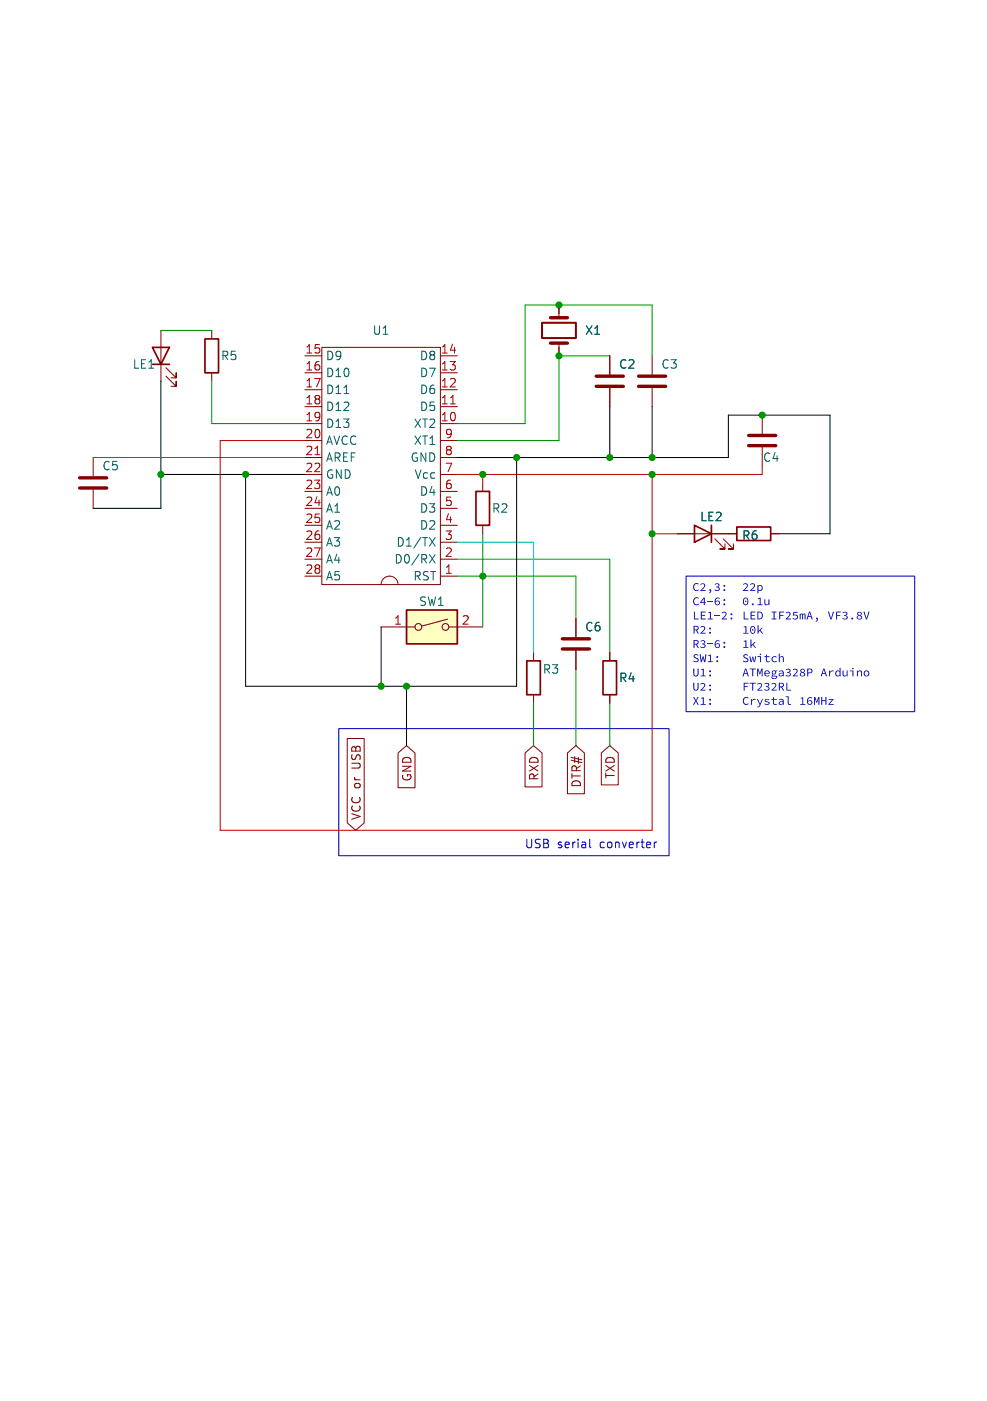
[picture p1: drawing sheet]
<svg xmlns="http://www.w3.org/2000/svg" width="148mm" height="210mm" viewBox="0 0 148 210" stroke-linecap="round" stroke-linejoin="round" font-family="sans-serif">
<path d="M81.3 48.4h5.1v2.3h-5.1z" fill="none" stroke="#840000" stroke-width=".3"/>
<g fill="none" stroke="#840000" stroke-width=".15">
<path d="M24.1 49.5v7.7M24.9 56.4l1.5 1.5v-.7v.7h-.7M24.9 55.1l1.5 1.5v-.7v.7h-.7M31.7 49.5v1.3M31.7 55.9v1.3M45.7 58.4h2.6M45.7 55.9h2.6M45.7 53.3h2.6M48.3 52.1h17.7v35.5h-17.7zM66 58.4h2.6M66 55.9h2.6M66 53.3h2.6"/>
<path d="M83.8 45.7v1.9M83.8 51.4v1.9M45.7 63.5h2.6M45.7 61h2.6M45.7 66h2.6M45.7 68.6h2.6M45.7 71.1h2.6M45.7 73.7h2.6M45.7 76.2h2.6M45.7 78.7h2.6M66 63.5h2.6M66 61h2.6"/>
<path d="M66 66h2.6M66 68.6h2.6M66 71.1h2.6M66 73.7h2.6M66 76.2h2.6M66 78.7h2.6M114.3 62.2v2.8M114.3 67.1v2.8M45.7 86.4h2.6M45.7 83.8h2.6M45.7 81.3h2.6M57.1 87.6a1.27 1.27 0 0 1 1.3-1.2 1.27 1.27 0 0 1 1.3 1.2"/>
<path d="M66 86.4h2.6M66 83.8h2.6M66 81.3h2.6M109.2 80h1.3M115.6 80h1.2"/>
</g>
<path d="M82.5 47.6h2.6M82.5 51.4h2.6M112.3 66.8h4M112.3 65.3h4" fill="none" stroke="#840000" stroke-width=".51"/>
<path d="M22.9 52.1h2.5l-1.3 2.5zM22.9 54.6h2.5M30.7 50.8h2.1v5.1h-2.1zM110.5 79h5.1v2h-5.1z" fill="none" stroke="#840000" stroke-width=".25"/>
<path d="M47.2 68.2h.8M67.6 60.5h.7" fill="none" stroke="#a90000" stroke-width=".15"/>
<path d="M51.6 59h.7M64.4 83.1l.9 1.3M64.4 80.6l.9 1.3M65.3 83.1l-.9 1.3M65.3 80.6l-.9 1.3" fill="none" stroke="#006464" stroke-width=".15"/>
<path d="M61 91.4h7.6v5.1h-7.6z" fill="#ffffc2"/>
<g fill="none" stroke="#840000" stroke-width=".15">
<path d="M91.4 53.3v2.8M91.4 58.2v2.8M97.8 53.3v2.8M97.8 58.2v2.8M14 68.6v2.8M14 73.4v2.8M72.4 72.4v1.3M72.4 78.7v1.3M57.1 94h5.1M67.1 92.8l-3.9 1.1M67.3 94h5.1M80 97.8v1.3"/>
<path d="M86.4 92.7v2.8M86.4 97.5v2.8M91.4 97.8v1.3M101.6 80h7.6M107.2 80.8l1.5 1.5h-.8h.8v-.8M108.5 80.8l1.5 1.5h-.8h.8v-.8M52.1 110.7h2.5v12.6l-1.3 1.2-1.2-1.2zM59.7 112.9l1.3-1.1 1.2 1.1v5.2h-2.5zM78.7 112.9l1.3-1.1 1.3 1.1v5.1h-2.6zM80 104.1v1.3M85.1 112.9l1.3-1.1 1.2 1.1v6.1h-2.5zM90.2 112.9l1.2-1.1 1.3 1.1v4.8h-2.5z"/>
<path d="M91.4 104.1v1.3"/>
<circle cx="62.7" cy="94" r=".51"/>
<circle cx="66.8" cy="94" r=".51"/>
</g>
<path d="M71.4 73.7h2v5h-2zM104.1 78.7l2.6 1.3-2.6 1.3zM106.7 78.7v2.6M61 91.4h7.6v5.1h-7.6zM79 99.1h2v5h-2zM90.4 99.1h2.1v5h-2.1z" fill="none" stroke="#840000" stroke-width=".25"/>
<path d="M89.4 57.9h4.1M89.4 56.4h4.1M95.8 57.9h4M95.8 56.4h4M11.9 73.2h4.1M11.9 71.6h4.1M84.3 97.3h4.1M84.3 95.8h4.1" fill="none" stroke="#840000" stroke-width=".51"/>
<path d="M102.9 86.4h34.3v20.3h-34.3zM88.4 125.8v1.1l.2 .2M98.1 126.2v.9M98.5 126.2l-.3 .1-.1 .2" fill="none" stroke="#0000c2" stroke-width=".15"/>
<g fill="#0000c2">
<path d="M104.1 87.5l.4-.1 .3 .1-.1 .1a.44 .44 0 0 0-.6 .3 .44 .44 0 0 0 .4 .6l.2-.2a.22 .22 0 0 1-.1 .3 .22 .22 0 0 1-.2 0 .65 .65 0 0 1-.3-1.1z"/>
<path d="M105 87.6a.42 .42 0 0 1 .7 0 .42 .42 0 0 1-.2 .6l-.3 .3h.6v.1h-.8l.4-.5a.29 .29 0 0 0 .2-.5 .29 .29 0 0 0-.5 .1z"/>
<path d="M106.4 88.4a.27 .27 0 0 1 .3 .2 .27 .27 0 0 1-.2 .3l-.2 .1v-.1l.2-.3-.1-.1z"/>
<path d="M107.2 87.6a.36 .36 0 0 1 .5-.2 .36 .36 0 0 1 .1 .5l-.1 .1a.35 .35 0 0 1 .2 .5 .35 .35 0 0 1-.5 .1l-.3-.2 .1-.1a.27 .27 0 0 0 .4 .2 .27 .27 0 0 0 .1-.4l-.3-.1v-.1a.24 .24 0 0 0 .3 0 .24 .24 0 0 0-.1-.4 .24 .24 0 0 0-.3 .1z"/>
<path d="M111.4 87.6a.42 .42 0 0 1 .7 0 .42 .42 0 0 1-.2 .6l-.3 .3h.6v.1h-.8l.4-.5a.29 .29 0 0 0 .2-.5 .29 .29 0 0 0-.5 .1z"/>
<path d="M112.5 87.6a.42 .42 0 0 1 .7 0 .42 .42 0 0 1-.2 .6l-.3 .3h.6v.1h-.8l.4-.5a.29 .29 0 0 0 .1-.5 .29 .29 0 0 0-.4 .1z"/>
<path d="M113.6 87.7h.1v.1a.42 .42 0 0 1 .6 .1 .42 .42 0 0 1 0 .5 .42 .42 0 0 1-.6 .1v.4h-.1v-.5h.1a.3 .3 0 0 0 .4 0 .3 .3 0 0 0 0-.4 .3 .3 0 0 0-.4-.1v.5h-.1z"/>
<path d="M104.1 89.7l.4-.2 .3 .2-.1 .1a.44 .44 0 0 0-.6 .3 .44 .44 0 0 0 .4 .5l.2-.1a.22 .22 0 0 1-.1 .2 .22 .22 0 0 1-.2 0 .65 .65 0 0 1-.3-1z"/>
<path d="M105.5 89.6h.2v.7h.2v.1h-.2v.3h-.2v-.3h-.5v-.1h.5l.1-.6-.5 .6h-.1z"/>
<path d="M106.1 90.1h.8v.1h-.8z"/>
<path d="M107.3 89.7l.3-.1 .3 .1v.1l-.3-.1-.2 .1-.1 .4a.38 .38 0 0 1 .6 0 .38 .38 0 0 1-.2 .6 .38 .38 0 0 1-.5-.3v-.2h.1a.27 .27 0 0 0 .2 .4 .27 .27 0 0 0 .3-.3 .27 .27 0 0 0-.3-.3l-.2 .1a.18 .18 0 0 1-.2-.1 .18 .18 0 0 1 .1-.2z"/>
<path d="M111.6 89.6a.5 .5 0 0 1 .6 .2 .5 .5 0 0 1 0 .6 .41 .41 0 0 1-.5 .3 .41 .41 0 0 1-.3-.5h.1a.31 .31 0 0 0 .3 .4 .31 .31 0 0 0 .3-.4 .31 .31 0 0 0-.3-.5 .31 .31 0 0 0-.3 .5h-.1v-.2z"/>
<path d="M113.7 89.7l.4-.1v1h.3v.1h-.8v-.1h.3v-.8h-.2z"/>
<path d="M114.6 89.8h.2v.6a.24 .24 0 0 0 .2 .2 .24 .24 0 0 0 .2-.2v-.6h.2v.9h-.1l-.1-.1-.2 .1a.29 .29 0 0 1-.4-.3z"/>
<path d="M104.1 91.7h.1v1h.6v.1h-.7z"/>
<path d="M105.1 91.7h.7v.1h-.6v.4h.5v.1h-.5v.4h.6v.1h-.7z"/>
<path d="M106.2 91.8l.4-.1v1h.3v.1h-.8v-.1h.4v-.8h-.3z"/>
<path d="M107.2 92.2h.7v.1h-.7z"/>
<path d="M108.2 91.9a.42 .42 0 0 1 .7-.1 .42 .42 0 0 1-.2 .7l-.3 .2h.6v.1h-.8l.4-.4a.29 .29 0 0 0 .2-.5 .29 .29 0 0 0-.5 .1z"/>
<path d="M111.5 91.7h.2v1h.5v.1h-.7z"/>
<path d="M112.6 91.7h.7v.1h-.6v.4h.5v.1h-.5v.4h.6v.1h-.7z"/>
<path d="M113.6 91.7h.3a.59 .59 0 0 1 .5 .6 .59 .59 0 0 1-.5 .5h-.3v-1h.1v.9a.49 .49 0 0 0 .5-.5 .49 .49 0 0 0-.6-.4z"/>
<path d="M115.7 91.7h.7v.1h-.2v.9h.2v.1h-.7v-.1h.3v-.9h-.3z"/>
<path d="M116.8 91.7h.8v.1h-.6v.4h.5v.1h-.5v.5h-.2z"/>
<path d="M117.8 91.9a.42 .42 0 0 1 .7-.1 .42 .42 0 0 1-.2 .7l-.3 .2h.6v.1h-.8l.4-.4a.29 .29 0 0 0 .2-.5 .29 .29 0 0 0-.5 .1z"/>
<path d="M119 91.7h.6v.1h-.5v.4a.41 .41 0 0 1 .5 .1 .41 .41 0 0 1-.1 .6 .41 .41 0 0 1-.5-.1l-.2-.1 .1-.1a.28 .28 0 0 0 .5 .1 .28 .28 0 0 0-.2-.5l-.3 .1z"/>
<path d="M119.9 92h.1v.1a.19 .19 0 0 1 .2-.1 .19 .19 0 0 1 .2 .1 .21 .21 0 0 1 .3-.1 .21 .21 0 0 1 .1 .2v.6h-.1v-.6l-.1-.1-.2 .1v.6h-.1l-.1-.7-.1 .1v.6h-.2z"/>
<path d="M121.3 91.7h.2l.4 1.1h-.2l-.1-.3h-.4l-.1 .3h-.2l.2-.4h.5l-.2-.6-.2 .6h-.1z"/>
<path d="M122.4 92.6a.27 .27 0 0 1 .3 .2 .27 .27 0 0 1-.2 .4h-.2v-.1l.2-.2-.1-.1z"/>
<path d="M124.1 91.7h.2l.3 1 .3-1h.2l-.4 1.1h-.2z"/>
<path d="M125.4 91.7h.7v.1h-.6v.4h.5v.1h-.5v.5h-.1z"/>
<path d="M126.3 91.8a.36 .36 0 0 1 .5-.1 .36 .36 0 0 1 .2 .5h-.2a.35 .35 0 0 1 .3 .5 .35 .35 0 0 1-.6 .1l-.2-.1 .1-.1a.27 .27 0 0 0 .4 .2 .27 .27 0 0 0 .1-.4l-.3-.1v-.1a.24 .24 0 0 0 .3-.1 .24 .24 0 0 0-.1-.3 .24 .24 0 0 0-.3 .1z"/>
<path d="M128.6 91.8a.33 .33 0 0 1 .5 0 .33 .33 0 0 1 0 .5 .35 .35 0 0 1 .1 .5 .35 .35 0 0 1-.6 0l-.1-.2 .1-.1a.27 .27 0 0 0 .3 .3 .27 .27 0 0 0 .2-.3 .27 .27 0 0 0-.4-.1l-.1 .1h-.1l.2-.2-.2-.3h.2a.22 .22 0 0 0 .3 .2 .22 .22 0 0 0 0-.4 .22 .22 0 0 0-.3 .1l-.2 .1z"/>
<path d="M129.5 91.7h.1l.3 1 .3-1h.2l-.4 1.1h-.2z"/>
<path d="M104 93.8h.4a.34 .34 0 0 1 .4 .3 .34 .34 0 0 1-.3 .4l.3 .5h-.2l-.2-.5h-.3v.5h-.1v-1.1h.1v.5h.2a.23 .23 0 0 0 .3-.3 .23 .23 0 0 0-.3-.2h-.3z"/>
<path d="M105 94a.42 .42 0 0 1 .7 0 .42 .42 0 0 1-.2 .6l-.3 .3h.6v.1h-.8l.4-.5a.29 .29 0 0 0 .2-.5 .29 .29 0 0 0-.5 .1z"/>
<path d="M111.5 93.9h.4v1h.3v.1h-.7v-.1h.3v-.9h-.3z"/>
<path d="M112.6 93.9a.5 .5 0 0 1 .6 .1 .5 .5 0 0 1 .1 .7 .41 .41 0 0 1-.6 .3 .41 .41 0 0 1-.2-.6h.1a.31 .31 0 0 0 .3 .5 .31 .31 0 0 0 .3-.5 .31 .31 0 0 0-.3-.5 .31 .31 0 0 0-.3 .5h-.1v-.1z"/>
<path d="M113.6 93.7h.1v.9l.5-.5h.2l-.4 .4 .4 .5h-.1l-.3-.5-.3 .2v.3h-.1z"/>
<path d="M104 95.9h.4a.34 .34 0 0 1 .4 .3 .34 .34 0 0 1-.3 .4l.3 .5h-.2l-.2-.5h-.3v.5h-.1v-1h.1v.4h.2a.23 .23 0 0 0 .3-.2 .23 .23 0 0 0-.3-.2h-.3z"/>
<path d="M105 96.1a.36 .36 0 0 1 .5-.1 .36 .36 0 0 1 .1 .5h-.1a.35 .35 0 0 1 .3 .5 .35 .35 0 0 1-.6 .1l-.2-.1 .1-.1a.27 .27 0 0 0 .3 .1 .27 .27 0 0 0 .1-.4h-.3v-.1a.24 .24 0 0 0 .4-.1 .24 .24 0 0 0-.1-.3 .24 .24 0 0 0-.3 .1z"/>
<path d="M107.3 96.1l.3-.1 .3 .1v.1l-.3-.1-.2 .1-.1 .4a.38 .38 0 0 1 .6 0 .38 .38 0 0 1-.2 .6 .38 .38 0 0 1-.5-.3v-.2h.1a.27 .27 0 0 0 .2 .4 .27 .27 0 0 0 .3-.3 .27 .27 0 0 0-.3-.3l-.2 .1a.18 .18 0 0 1-.2-.1 .18 .18 0 0 1 .1-.2z"/>
<path d="M111.5 96.1l.4-.1v1h.3v.1h-.7v-.1h.3v-.8h-.3z"/>
<path d="M112.5 95.8h.2v.9l.5-.5h.1l-.3 .4 .4 .5h-.2l-.3-.4-.2 .2v.2h-.2z"/>
<path d="M104.1 98.1h.3l.3 .1v.1l-.2-.1a.2 .2 0 0 0-.3 .1 .2 .2 0 0 0 .2 .3h.1a.37 .37 0 0 1 .2 .6 .37 .37 0 0 1-.6 0l-.2-.1 .1-.1 .3 .1a.21 .21 0 0 0 .3-.1 .21 .21 0 0 0-.2-.3l-.2-.1a.29 .29 0 0 1-.1-.5z"/>
<path d="M104.9 98.1h.2l.1 1 .2-.7h.1l.2 .7 .1-1h.1l-.1 1.2h-.2l-.2-.7-.1 .7h-.2z"/>
<path d="M106.2 98.2l.4-.1v1h.3v.2h-.8v-.2h.4v-.8h-.3z"/>
<path d="M111.6 98.1h.3l.3 .1-.1 .1-.1-.1a.21 .21 0 0 0-.4 .1 .2 .2 0 0 0 .2 .3h.2a.37 .37 0 0 1 .2 .6 .37 .37 0 0 1-.6 0l-.2-.1 .1-.1 .3 .1a.21 .21 0 0 0 .3-.1 .21 .21 0 0 0-.2-.3l-.3-.1a.29 .29 0 0 1 0-.5z"/>
<path d="M112.4 98.4h.1l.2 .7 .1-.7h.2l.1 .7 .2-.7h.1l-.2 .9h-.2l-.1-.7-.2 .7h-.1z"/>
<path d="M113.6 98.4h.5v.9h-.1v-.8h-.4z"/>
<path d="M114.9 98.1h.1v.3h.4v.1h-.4v.4a.26 .26 0 0 0 .1 .2 .26 .26 0 0 0 .3 0l.1 .1-.3 .1a.32 .32 0 0 1-.4-.4v-.4h-.2v-.1h.3z"/>
<path d="M115.8 98.5l.4-.1 .3 .1-.1 .1a.34 .34 0 0 0-.5 0 .34 .34 0 0 0 .1 .5 .34 .34 0 0 0 .4-.1l.1 .1a.47 .47 0 0 1-.7 .1 .47 .47 0 0 1 0-.7z"/>
<path d="M116.8 98h.1v.5l.3-.1a.29 .29 0 0 1 .3 .3v.6h-.1v-.6a.24 .24 0 0 0-.2-.2 .24 .24 0 0 0-.3 .1v.7h-.1z"/>
<path d="M104 100.2h.1v.7a.26 .26 0 0 0 .3 .4 .26 .26 0 0 0 .2-.4v-.7h.1v.7a.4 .4 0 0 1-.3 .5 .4 .4 0 0 1-.4-.5z"/>
<path d="M105.1 100.3h.4v1h.3v.1h-.7v-.1h.3v-.9h-.3z"/>
<path d="M111.7 100.2h.2l.4 1.2h-.2l-.1-.4h-.4l-.1 .4h-.2l.2-.5h.5l-.2-.6-.2 .6h-.1z"/>
<path d="M112.4 100.2h.9v.1h-.3v1.1h-.2v-1.1h-.4z"/>
<path d="M113.5 100.2h.2l.2 .7 .3-.7h.2v1.2h-.2v-1l-.2 .7h-.1l-.2-.7v1h-.2z"/>
<path d="M114.8 100.6a.41 .41 0 0 1 .4-.1 .41 .41 0 0 1 .2 .5h-.7l.2 .2h.4l.1 .1a.48 .48 0 0 1-.5 .1 .48 .48 0 0 1-.3-.5h.7a.28 .28 0 0 0-.3-.3 .28 .28 0 0 0-.2 .3h-.2z"/>
<path d="M115.8 100.6l.7-.1v.1h-.2a.35 .35 0 0 1 0 .4 .35 .35 0 0 1-.4 .1v.2h.4a.27 .27 0 0 1 .2 .3 .27 .27 0 0 1-.3 .2l-.4-.1-.1-.2 .4 .2a.17 .17 0 0 0 .2-.1 .17 .17 0 0 0 0-.2h-.4l-.2 .1a.19 .19 0 0 0 .1-.1 .19 .19 0 0 0-.1-.2l.1-.2-.1-.2h.2a.2 .2 0 0 0 .3 .2 .2 .2 0 0 0 0-.4 .2 .2 0 0 0-.3 .1l-.2 .1z"/>
<path d="M116.8 100.6l.3-.1a.33 .33 0 0 1 .4 .3v.6h-.1v-.1l-.3 .1-.3-.1v-.2l.3 .2 .3-.1v-.3l-.6 .2 .2-.2a.21 .21 0 0 0 .2 0 .21 .21 0 0 0 .1-.2l-.1-.1-.3 .1z"/>
<path d="M117.8 100.4a.36 .36 0 0 1 .5-.2 .36 .36 0 0 1 .1 .5l-.1 .1a.35 .35 0 0 1 .2 .5 .35 .35 0 0 1-.5 .1l-.2-.2 .1-.1a.27 .27 0 0 0 .3 .2 .27 .27 0 0 0 .1-.4l-.3-.1v-.1a.24 .24 0 0 0 .4 0 .24 .24 0 0 0-.1-.4 .24 .24 0 0 0-.3 .1z"/>
<path d="M118.9 100.4a.42 .42 0 0 1 .7 0 .42 .42 0 0 1-.3 .6l-.2 .3h.6v.1h-.8l.4-.5a.29 .29 0 0 0 .1-.5 .29 .29 0 0 0-.5 .1z"/>
<path d="M120.1 100.3a.33 .33 0 0 1 .5 0 .33 .33 0 0 1-.1 .5 .35 .35 0 0 1 .1 .5 .35 .35 0 0 1-.5 .1l-.2-.2 .2-.1a.27 .27 0 0 0 .3 .3 .27 .27 0 0 0 .2-.4 .27 .27 0 0 0-.4-.1l-.1 .2h-.2l.3-.3-.2-.3h.1a.22 .22 0 0 0 .3 .2 .22 .22 0 0 0 .1-.3 .22 .22 0 0 0-.4 .1h-.1z"/>
<path d="M121.1 100.2h.3a.36 .36 0 0 1 .4 .4 .36 .36 0 0 1-.4 .3h-.2v.5h-.1v-1.1h.1v.5a.33 .33 0 0 0 .5-.2v-.1a.44 .44 0 0 0-.6-.2z"/>
<path d="M123.5 100.2h.1l.4 1.2h-.1l-.1-.4h-.5l-.1 .4h-.1l.1-.5h.5l-.2-.6-.1 .6h-.2z"/>
<path d="M124.3 100.5h.2v.2l.2-.2h.3v.2l-.3-.1-.2 .2v.6h-.2z"/>
<path d="M125.4 100.6l.2-.1 .3 .1v-.5h.1v1.3h-.1v-.1a.38 .38 0 0 1-.5 .1 .38 .38 0 0 1-.2-.5h.2l.1 .3 .2 .1 .2-.1v-.5a.28 .28 0 0 0-.3-.1 .28 .28 0 0 0-.2 .3h-.2z"/>
<path d="M126.3 100.5h.2v.5a.24 .24 0 0 0 .2 .3 .24 .24 0 0 0 .3-.2v-.6h.1v.9h-.1v-.2l-.3 .2a.29 .29 0 0 1-.4-.3z"/>
<path d="M127.4 100.5h.6v.9h-.2v-.8h-.4z"/>
<path d="M128.5 100.5h.1v.2l.3-.2a.29 .29 0 0 1 .4 .3v.6h-.2v-.5a.24 .24 0 0 0-.2-.3 .24 .24 0 0 0-.3 .2v.6h-.1z"/>
<path d="M129.6 100.6a.43 .43 0 0 1 .7 .1 .43 .43 0 0 1-.2 .6 .43 .43 0 0 1-.6-.4h.2a.28 .28 0 0 0 .4 .3 .28 .28 0 0 0 0-.5 .28 .28 0 0 0-.4 .2h-.2z"/>
<path d="M104 102.3h.1v.8a.26 .26 0 0 0 .3 .3 .26 .26 0 0 0 .2-.3v-.8h.1v.8a.4 .4 0 0 1-.3 .4 .4 .4 0 0 1-.4-.4z"/>
<path d="M105 102.5a.42 .42 0 0 1 .7 0 .42 .42 0 0 1-.2 .7l-.3 .2h.6v.1h-.8l.4-.5a.29 .29 0 0 0 .2-.4 .29 .29 0 0 0-.5 0z"/>
<path d="M111.5 102.3h.7v.2h-.5v.4h.4v.1h-.4v.5h-.2z"/>
<path d="M112.4 102.3h.9v.2h-.3v1h-.2v-1h-.4z"/>
<path d="M113.5 102.5a.42 .42 0 0 1 .7 0 .42 .42 0 0 1-.2 .7l-.2 .2h.5v.1h-.8l.5-.5a.29 .29 0 0 0 .1-.4 .29 .29 0 0 0-.5 0z"/>
<path d="M114.6 102.5a.36 .36 0 0 1 .5-.1 .36 .36 0 0 1 .1 .5h-.1a.35 .35 0 0 1 .3 .5 .35 .35 0 0 1-.6 .1l-.2-.1 .1-.1a.27 .27 0 0 0 .3 .1 .27 .27 0 0 0 .1-.4h-.3v-.1a.24 .24 0 0 0 .4-.1 .24 .24 0 0 0-.1-.3 .24 .24 0 0 0-.3 .1z"/>
<path d="M115.7 102.5a.42 .42 0 0 1 .7 0 .42 .42 0 0 1-.3 .7l-.2 .2h.6v.1h-.8l.4-.5a.29 .29 0 0 0 .1-.4 .29 .29 0 0 0-.4 0z"/>
<path d="M116.8 102.3h.4a.34 .34 0 0 1 .4 .3 .34 .34 0 0 1-.3 .4l.3 .5h-.2l-.3-.5h-.2v.5h-.1v-1h.1v.4h.2a.23 .23 0 0 0 .3-.2 .23 .23 0 0 0-.3-.2h-.3z"/>
<path d="M117.9 102.3h.2v1.1h.5v.1h-.7z"/>
<path d="M103.9 104.5h.2l.3 .4 .2-.4h.2l-.4 .6 .4 .6h-.2l-.2-.6-.3 .6h-.2l.4-.7z"/>
<path d="M105.1 104.6l.4-.1v1h.3v.2h-.7v-.2h.3v-.8h-.3z"/>
<path d="M111.6 104.6l.4-.1 .2 .1v.1a.44 .44 0 0 0-.7 .3 .44 .44 0 0 0 .5 .5l.2-.1a.22 .22 0 0 1-.1 .3 .22 .22 0 0 1-.2 0 .65 .65 0 0 1-.3-1.1z"/>
<path d="M112.6 104.8h.1v.2l.3-.2h.3v.1h-.3l-.2 .2v.6h-.2z"/>
<path d="M113.5 104.8h.1l.4 .7 .3-.7h.1l-.4 1-.3 .2h-.2l.1-.1h.2l.1-.2z"/>
<path d="M114.7 104.9l.3-.1 .4 .1h-.2a.19 .19 0 0 0-.2 0 .19 .19 0 0 0-.1 .2h.1a.31 .31 0 0 1 .4 .4 .31 .31 0 0 1-.5 .2l-.3-.2 .1-.1 .3 .2a.16 .16 0 0 0 .2-.1 .16 .16 0 0 0 0-.2l-.3-.1a.22 .22 0 0 1-.2-.3z"/>
<path d="M115.9 104.5h.2v.3h.4v.1h-.4v.4a.26 .26 0 0 0 .1 .2 .26 .26 0 0 0 .3 0v.1l-.2 .1a.32 .32 0 0 1-.4-.4v-.4h-.2v-.1h.2z"/>
<path d="M116.8 104.9l.3-.1a.33 .33 0 0 1 .4 .3v.6h-.1v-.2l-.3 .2-.3-.1v-.2l.3 .2 .3-.2v-.2l-.6 .2 .2-.2a.21 .21 0 0 0 .2 0 .21 .21 0 0 0 .1-.2l-.1-.1-.3 .1z"/>
<path d="M117.8 104.4h.5v1a.2 .2 0 0 0 .1 .1 .2 .2 0 0 0 .2 0v.1l-.1 .1a.29 .29 0 0 1-.4-.3v-.9h-.3z"/>
<path d="M120.1 104.6l.4-.1v1h.3v.2h-.8v-.2h.3v-.8h-.2z"/>
<path d="M121.2 104.6l.3-.1 .3 .1-.1 .1-.2-.1-.2 .1-.2 .4a.38 .38 0 0 1 .7 0 .38 .38 0 0 1-.2 .6 .38 .38 0 0 1-.5-.3l-.1-.2h.2a.27 .27 0 0 0 .1 .4 .27 .27 0 0 0 .4-.2 .27 .27 0 0 0-.3-.3l-.2 .1a.18 .18 0 0 1-.2-.1 .18 .18 0 0 1 .1-.3z"/>
<path d="M122.1 104.5h.2l.2 .7 .2-.7h.2v1.2h-.2l.1-1-.3 .6h-.1l-.2-.6v1h-.1z"/>
<path d="M123.1 104.5h.2v.5h.5v-.5h.1v1.2h-.1v-.6h-.5v.6h-.2z"/>
<path d="M124.3 104.8h.7l-.6 .7h.6v.2h-.8l.6-.8h-.5z"/>
<circle cx="108.6" cy="87.8" r=".15"/>
<circle cx="108.6" cy="88.5" r=".15"/>
<circle cx="108.6" cy="90" r=".15"/>
<circle cx="108.6" cy="90.6" r=".15"/>
<circle cx="111.8" cy="90.1" r=".12"/>
<circle cx="112.9" cy="90.6" r=".15"/>
<circle cx="109.7" cy="92.1" r=".15"/>
<circle cx="109.7" cy="92.7" r=".15"/>
<circle cx="127.8" cy="92.7" r=".15"/>
<circle cx="106.5" cy="94.2" r=".15"/>
<circle cx="112.9" cy="94.4" r=".12"/>
<circle cx="108.6" cy="96.4" r=".15"/>
<circle cx="108.6" cy="97" r=".15"/>
<circle cx="107.6" cy="98.5" r=".15"/>
<circle cx="107.6" cy="99.1" r=".15"/>
<circle cx="114" cy="98.1" r=".12"/>
<circle cx="106.5" cy="100.6" r=".15"/>
<circle cx="127.9" cy="100.2" r=".12"/>
<circle cx="106.5" cy="105.5" r=".15"/>
</g>
<path d="M50.8 109.2h49.5v19.1h-49.5z" fill="none" stroke="#0000c2" stroke-width=".15"/>
<path d="M24.1 49.5h7.6M31.7 57.2v6.3h14M91.4 53.3h-7.6v12.7h-15.2M97.8 53.3v-7.6h-19.1v17.8h-10.1M14 68.6h31.7M68.6 86.4h17.8v6.3M68.6 83.8h22.8v14M72.4 80v14M80 105.4v6.4M86.4 100.3v11.5M91.4 105.4v6.4" fill="none" stroke="#009600" stroke-width=".15"/>
<path d="M45.7 66h-12.7v58.5h64.8v-53.4M72.4 71.1v1.3M114.3 69.9v1.2h-45.7M97.8 80h3.8" fill="none" stroke="#c20000" stroke-width=".15"/>
<path d="M24.1 57.2v19h-10.1M24.1 71.1h21.6M68.6 68.6h40.6v-6.4h15.3v17.8h-7.7M77.5 68.6v34.3h-40.7v-31.8M91.4 61v7.6M97.8 61v7.6M57.1 94v8.9M61 102.9v8.9" fill="none" stroke="#000" stroke-width=".15"/>
<path d="M68.6 81.3h11.4v16.5" fill="none" stroke="#00c2c2" stroke-width=".15"/>
<path d="M83.8 45.7v1.3M83.8 52.1v1.2M91.4 53.3v2.8M91.4 58.2v2.8M86.4 92.7v2.8M86.4 97.5v2.8M91.4 97.8v1.3M101.6 80h2.5M106.7 80h3.8M115.6 80h1.2M91.4 104.1v1.3" fill="none" stroke="#840000" stroke-width=".15"/>
<g fill="#009600" stroke="#009600" stroke-width=".15">
<circle cx="61" cy="102.9" r=".46"/>
<circle cx="36.8" cy="71.1" r=".46"/>
<circle cx="24.1" cy="71.1" r=".46"/>
<circle cx="57.1" cy="102.9" r=".46"/>
<circle cx="72.4" cy="71.1" r=".46"/>
<circle cx="77.5" cy="68.6" r=".46"/>
<circle cx="72.4" cy="86.4" r=".46"/>
<circle cx="91.4" cy="68.6" r=".46"/>
<circle cx="83.8" cy="53.3" r=".46"/>
<circle cx="83.8" cy="45.7" r=".46"/>
<circle cx="114.3" cy="62.2" r=".46"/>
<circle cx="97.8" cy="68.6" r=".46"/>
<circle cx="97.8" cy="71.1" r=".46"/>
<circle cx="97.8" cy="80" r=".46"/>
</g>
<g font-size="1.8" fill="#a90000">
<text x="45.7" y="53.1">15</text>
<text x="66" y="53.1">14</text>
<text x="45.7" y="55.6">16</text>
<text x="45.7" y="58.2">17</text>
<text x="66" y="58.2">12</text>
<text x="66" y="55.6">13</text>
<text x="45.7" y="60.7">18</text>
<text x="45.7" y="63.2">19</text>
<text x="45.7" y="65.8">20</text>
<text x="66" y="63.2">10</text>
<text x="66" y="60.7">11</text>
<text x="66.6" y="65.8">9</text>
<text x="45.7" y="68.3">21</text>
<text x="45.7" y="70.9">22</text>
<text x="66.6" y="70.9">7</text>
<text x="66.6" y="68.3">8</text>
<text x="45.7" y="73.4">23</text>
<text x="45.7" y="75.9">24</text>
<text x="66.6" y="75.9">5</text>
<text x="66.6" y="73.4">6</text>
<text x="45.7" y="78.5">25</text>
<text x="45.7" y="81">26</text>
<text x="45.7" y="83.6">27</text>
<text x="66.6" y="83.6">2</text>
<text x="66.6" y="81">3</text>
<text x="66.6" y="78.5">4</text>
<text x="45.7" y="86.1">28</text>
<text x="66.6" y="86.1">1</text>
<text x="59" y="93.7">1</text>
<text x="69.1" y="93.7">2</text>
</g>
<g font-size="1.8" fill="#006464">
<text x="55.8" y="50.4">U1</text>
<text x="87.6" y="50.4">X1</text>
<text x="19.8" y="55.5">LE1</text>
<text x="33" y="54.2">R5</text>
<text x="48.8" y="54.2">D9</text>
<text x="48.8" y="56.7">D10</text>
<text x="48.8" y="59.3">D11</text>
<text x="62.8" y="59.3">D6</text>
<text x="62.8" y="56.7">D7</text>
<text x="62.8" y="54.2">D8</text>
<text x="92.7" y="55.5">C2</text>
<text x="99.1" y="55.5">C3</text>
<text x="48.8" y="61.8">D12</text>
<text x="48.8" y="64.4">D13</text>
<text x="61.9" y="64.4">XT2</text>
<text x="62.8" y="61.8">D5</text>
<text x="15.2" y="70.7">C5</text>
<text x="48.8" y="66.9">AVCC</text>
<text x="48.8" y="69.4">AREF</text>
<text x="48.8" y="72">GND</text>
<text x="61.5" y="69.4">GND</text>
<text x="61.9" y="66.9">XT1</text>
<text x="62.1" y="72">Vcc</text>
<text x="114.3" y="69.4">C4</text>
<text x="48.8" y="74.5">A0</text>
<text x="48.8" y="77.1">A1</text>
<text x="62.8" y="77.1">D3</text>
<text x="62.8" y="74.5">D4</text>
<text x="73.7" y="77.1">R2</text>
<text x="48.8" y="79.6">A2</text>
<text x="48.8" y="82.1">A3</text>
<text x="59.3" y="82.1">D1/TX</text>
<text x="62.8" y="79.6">D2</text>
<text x="104.9" y="78.3">LE2</text>
<text x="111.2" y="81.1">R6</text>
<text x="48.8" y="84.7">A4</text>
<text x="48.8" y="87.2">A5</text>
<text x="59" y="84.7">D0/RX</text>
<text x="61.9" y="87.2">RST</text>
<text x="62.7" y="91">SW1</text>
<text x="87.6" y="94.8">C6</text>
<text x="81.3" y="101.2">R3</text>
<text x="92.7" y="102.5">R4</text>
</g>
<g font-size="1.8" fill="#0000c2">
<text x="103.8" y="96">R2:</text>
<text x="103.8" y="102.4">U1:</text>
<text x="103.8" y="104.5">U2:</text>
<text x="78.6" y="127.4">USB</text>
<text x="83.6" y="127.4">serial</text>
<text x="90.1" y="127.4">converter</text>
</g>
<g font-size="1.8" fill="#840000">
<text x="54.3" y="115.1" transform="rotate(-90 54.3 115.1)">USB</text>
<text x="61.9" y="117.3" transform="rotate(-90 61.9 117.3)">GND</text>
<text x="81" y="117.1" transform="rotate(-90 81 117.1)">RXD</text>
<text x="87.3" y="118.2" transform="rotate(-90 87.3 118.2)">DTR#</text>
<text x="92.4" y="116.8" transform="rotate(-90 92.4 116.8)">TXD</text>
<text x="54.3" y="123" transform="rotate(-90 54.3 123)">VCC or</text>
</g>
</svg>
